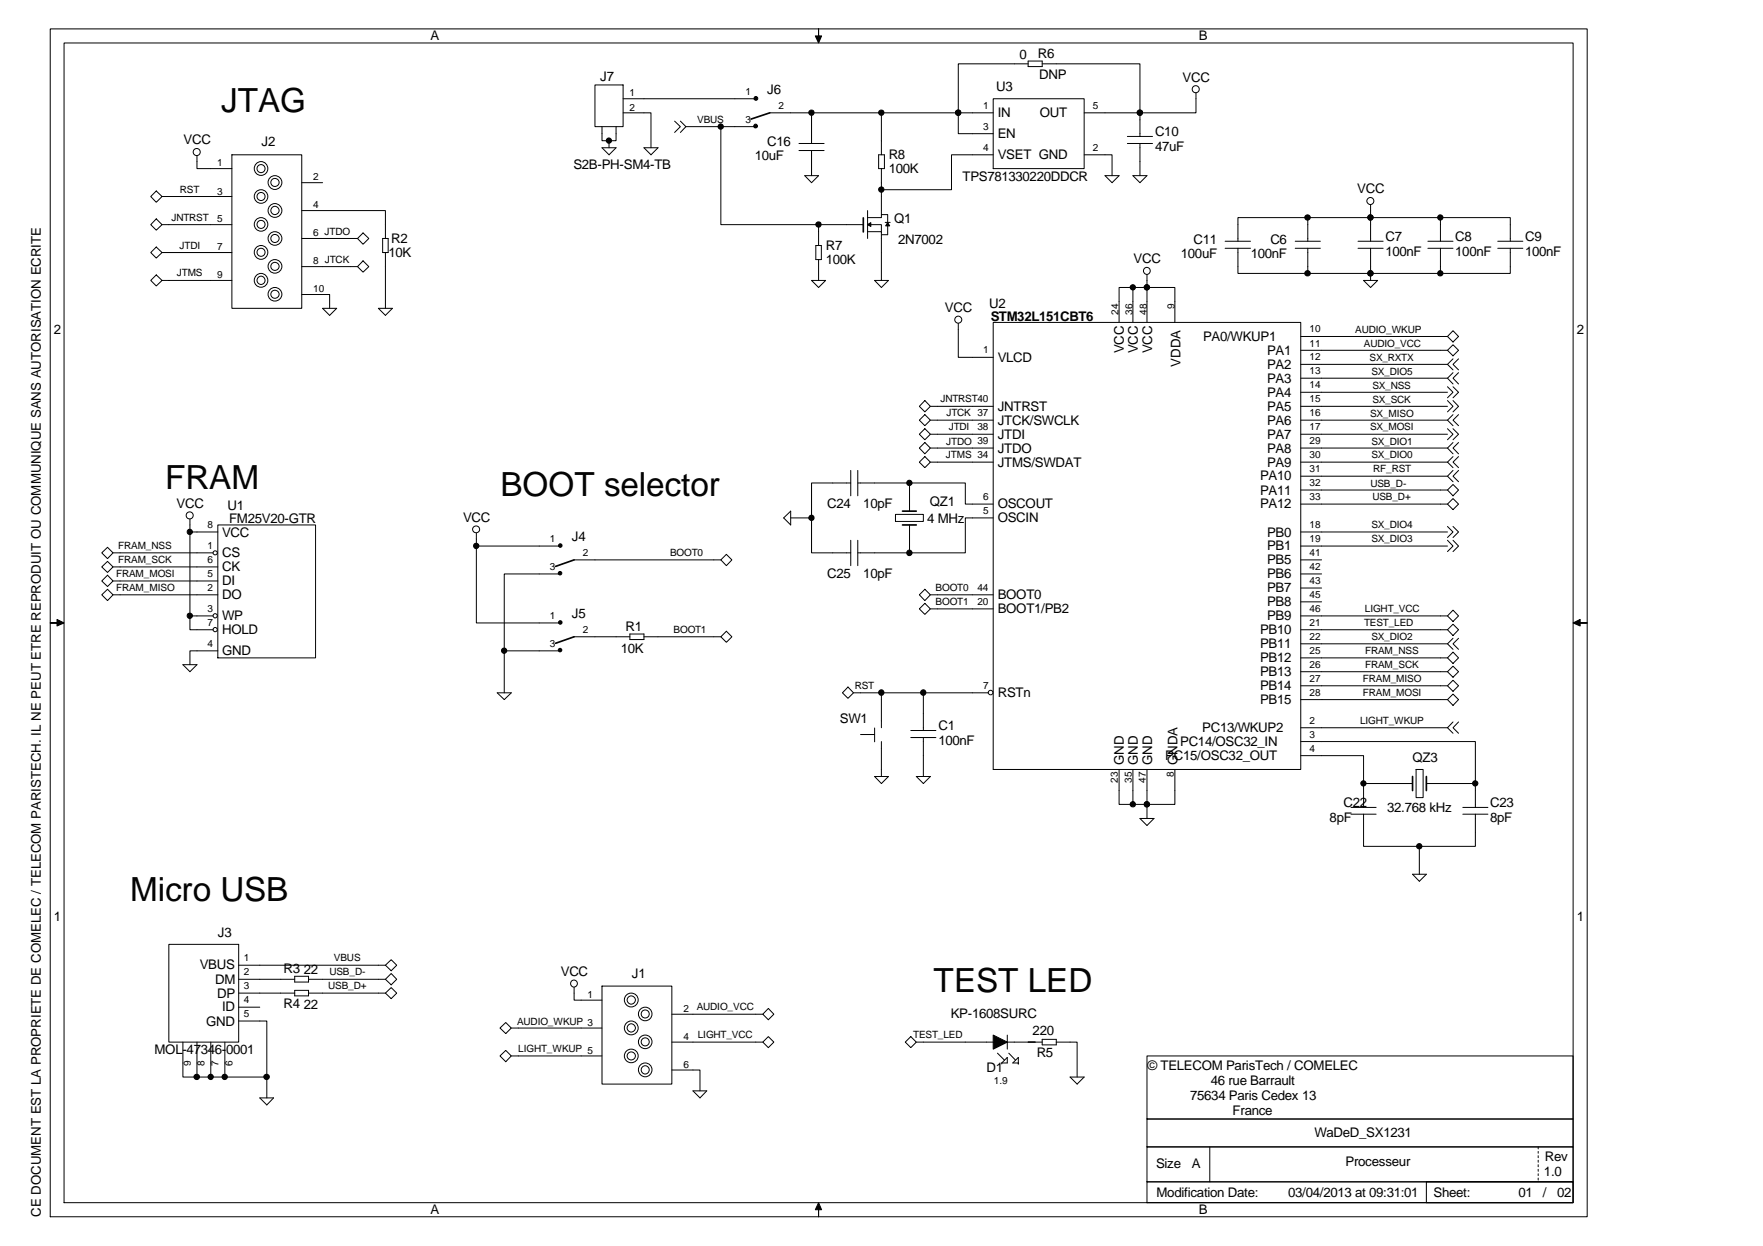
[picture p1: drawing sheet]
<svg xmlns="http://www.w3.org/2000/svg" width="297mm" height="210mm" viewBox="0 0 297 210" stroke-linecap="round" stroke-linejoin="round" font-family="sans-serif">
<g fill="none" stroke="#000" stroke-width=".17">
<path d="M8.5 4.9h258.9v200.1h-258.9zM10.8 7.2h254.2v195.4h-254.2zM100.2 14.3h4.8v7h-4.8zM105 19h4.7v5.9M105 16.6h22.3M129.7 19h37.6M136.7 19v5.2M137.9 4.9v1.2h.5l-.5 1.1-.5-1.1h.5zM148.5 19v7.1M167.3 16.6h15.4v11.8h-15.4zM173.2 10.8h-11.7v11.7h5.8M173.2 10.3h2.4v.9h-2.4z"/>
<path d="M175.6 10.8h16.5v12.2M201.5 15.7v3.3h-18.8M26.3 36.9l1 .9-1 1-.9-1zM26.3 32.2l1 .9-1 1-.9-1zM27.3 33.1h11.8M27.3 37.8h11.8M33.2 26.2v2.2h5.9M39.1 26.1h11.7v25.8h-11.7zM50.8 35.5h14.1v4.7M50.8 30.8h3.6M101.4 21.3v2.4h2.4v-2.4M101.4 24.9h2.4l-1.2 1.2z"/>
<path d="M102.6 23.7v1.2M108.5 24.9h2.4l-1.2 1.2zM113.7 20.4l.9 .9-.9 1M114.6 20.4l1 .9-1 1M115.6 21.3h11.7M121.5 21.3v16.5h23.9M134.6 24.2h4.2M134.6 25.4h4.2M135.6 29.6h2.3l-1.2 1.2zM136.7 25.4v4.2M137.9 37.8v3.6M146.2 39h2.3v8.2"/>
<path d="M146.2 37.8h2.3v1.2M146.2 35.5v4.7M146.2 37.8l.5-.3v.6zM148 26.1h1v2.3h-1zM148.5 28.4v8.3h-2.3M148.5 36.2h1.1M149.1 37.5h.9M149.5 37.5l.4 .6h-.7zM149.6 38.1v1.4h-1M149.6 36.2v1.4M167.3 26.1h-7v5.9h-11.8M182.7 26.1h4.7v3.5"/>
<path d="M186.2 29.6h2.3l-1.1 1.2zM189.9 23h4.3M189.9 24.2h4.3M190.9 29.6h2.3l-1.1 1.2zM192.1 24.2v5.4M220.3 36.7v3.9M230.9 34.5v6.1M242.7 36.7v3.9M25.4 47.2l.9-.9 1 .9-1 1zM26.3 41.6l1 .9-1 1-.9-1zM27.3 42.5h11.8M27.3 47.2h11.8"/>
<path d="M50.8 49.6h4.7v2.3M50.8 40.2h9.4M50.8 44.9h9.4M54.4 51.9h2.3l-1.2 1.2zM60.2 40.2l1-1 .9 1-.9 .9zM61.2 43.9l.9 1-.9 .9-1-.9zM63.8 51.9h2.3l-1.2 1.2zM64.5 40.2h.9v2.3h-.9zM64.9 42.5v9.4M136.7 47.2h2.4l-1.2 1.2zM137.5 41.4h.9v2.3h-.9zM137.9 43.7v3.5"/>
<path d="M147.4 47.2h2.3l-1.2 1.2zM161.5 54.5v5.7h5.8M167.3 54.3h51.9v75.3h-51.9zM188.5 54.3v-5.9h9.4v5.9M190.9 48.4v5.9M193.2 46.3v8M206.4 40.6h4.3M206.4 41.8h4.3M208.6 41.8v4.3h45.9v-4.3M208.6 40.6v-3.9h45.9v3.9M218.2 40.6h4.3M218.2 41.8h4.3"/>
<path d="M219.2 56.7h24.7M219.2 59h24.7M220.3 41.8v4.3M228.8 40.6h4.2M228.8 41.8h4.2M229.7 47.2h2.4l-1.2 1.2zM230.9 41.8v5.4M240.6 40.6h4.2M240.6 41.8h4.2M242.7 41.8v4.3M243.9 59l.9-.9 .9 .9-.9 .9zM244.8 55.7l.9 1-.9 .9-.9-.9z"/>
<path d="M252.3 40.6h4.3M252.3 41.8h4.3M143.3 79.2v4.3M144.5 79.2v4.3M154.9 73.2l.9-1 1 1-1 .9zM155.8 67.5l1 1-1 .9-.9-.9zM155.8 69.8l1 1-1 .9-.9-.9zM155.8 74.5l1 1-1 1-.9-1zM155.8 76.9l1 1-1 .9-.9-.9zM156.8 68.5h10.5M156.8 70.8h10.5M156.8 73.2h10.5"/>
<path d="M156.8 75.5h10.5M156.8 77.9h10.5M219.2 68.5h24.7M219.2 70.8h24.7M219.2 73.2h24.7M219.2 75.5h24.7M219.2 77.9h24.7M219.2 66.1h24.7M219.2 61.4h24.7M219.2 63.7h24.7M243.9 65.2l.9 .9-.9 .9M243.9 67.5l.9 1-.9 .9"/>
<path d="M243.9 72.2l.9 1-.9 .9M244.8 65.2l.9 .9-.9 .9M244.8 67.5l.9 1-.9 .9M244.8 72.2l.9 1-.9 .9M244.8 69.8l-.9 1 .9 .9M244.8 60.5l-.9 .9 .9 .9M244.8 62.8l-.9 .9 .9 1M244.8 76.9l-.9 1 .9 .9M244.8 74.5l-.9 1 .9 1M244.8 79.2l-.9 1 .9 1M245.7 69.8l-.9 1 .9 .9M245.7 60.5l-.9 .9 .9 .9"/>
<path d="M245.7 62.8l-.9 .9 .9 1M245.7 76.9l-.9 1 .9 .9M245.7 74.5l-.9 1 .9 1M245.7 79.2l-.9 1 .9 1M17.1 93.1l1-.9 .9 .9-.9 1zM17.1 95.5l1-.9 .9 .9-.9 .9zM17.1 97.9l1-1 .9 1-.9 .9zM19 93.1h16.9M19 95.5h17.7M19 97.9h17.7M32 87.5v18.6h3.9M32 89.6h4.7"/>
<path d="M36.7 88.4h16.5v22.4h-16.5zM80.3 89.8v15.1h14.1M80.3 92h14.1M94.4 96.7h-9.4v20M96.7 94.3h24.8M121.5 94.3l.9-.9 .9 .9-.9 1zM132 87.2l1.2-1.1v2.3zM133.2 87.2h3.5M143.3 81.4h-6.6v11.7h6.6M143.3 91v4.3M144.5 81.4h18.1v3.5h4.7M144.5 91v4.3"/>
<path d="M150.9 86.7h4.7v1.1h-4.7zM153.2 81.4v4.7M153.2 88.4v4.7M155.8 99.3l1 .9-1 1-.9-1zM167.3 87.2h-4.7v5.9h-18.1M219.2 92h24.7M219.2 82.5h24.7M219.2 84.9h24.7M219.2 94.3h3.5M219.2 89.6h24.7M219.2 80.2h24.7M219.2 96.7h3.5"/>
<path d="M219.2 99.1h3.5M243.9 82.5l.9-.9 .9 .9-.9 1zM243.9 84.9l.9-.9 .9 .9-.9 1zM243.9 88.7l.9 .9-.9 1M243.9 91l.9 1-.9 .9M244.8 88.7l.9 .9-.9 1M244.8 91l.9 1-.9 .9M8.5 104.9h1.1v-.5l1.2 .5-1.2 .6v-.6zM17.1 100.2l1-.9 .9 .9-.9 1zM19 100.2h17.7M30.8 112h2.4l-1.2 1.2zM32 103.8h3.9"/>
<path d="M36.7 109.6h-4.7v2.4M83.8 116.7h2.3l-1.1 1.2zM85 109.6h9.4M96.7 107.3h9.4M106.1 106.8h2.4v.9h-2.4zM108.5 107.3h13M121.5 107.3l.9-1 .9 1-.9 .9zM142.9 115.7l.9 1-.9 .9-1-.9zM143.8 116.7h22.7M148.5 116.7v5.9M155.6 116.7v6.4M155.8 101.6l1 1-1 .9-.9-.9z"/>
<path d="M156.8 100.2h10.5M156.8 102.6h10.5M219.2 110.8h24.7M219.2 113.2h24.7M219.2 115.5h24.7M219.2 117.9h24.7M219.2 106.1h24.7M219.2 103.8h24.7M219.2 108.5h24.7M219.2 101.4h3.5M243.9 106.1l.9-.9 .9 .9-.9 1zM243.9 113.2l.9-1 .9 1-.9 .9z"/>
<path d="M243.9 115.5l.9-.9 .9 .9-.9 1zM243.9 117.9l.9-1 .9 1-.9 .9zM244.8 109.9l.9 .9-.9 1-.9-1zM244.8 107.5l-.9 1 .9 .9M244.8 102.8l.9 1-.9 .9-.9-.9zM245.7 107.5l-.9 1 .9 .9M265 104.9l1.2-.5v.5h1.2h-1.2v.6zM145 123.7h2.4M147.4 130.8h2.3l-1.2 1.2zM147.4 122.6v2.4M148.5 124.9v5.9M153.5 123.1h4.2"/>
<path d="M153.5 124.2h4.2M154.4 130.8h2.4l-1.2 1.2zM155.6 124.2v6.6M188.5 129.6v5.9h9.4v-5.9M190.9 129.6v5.9M192.1 137.9h2.3l-1.2 1.2zM193.2 129.6v8.3M219.2 127.3h10.5v8.7M219.2 124.9h29.4v11.1M219.2 122.6h24.7M227.6 136h4.3M227.6 137.2h4.3"/>
<path d="M229.7 137.2v5.4h18.9v-5.4M229.7 132h8.3M238.6 129.6h1.2v4.8h-1.2zM240.3 132h8.3M244.8 121.6l-.9 1 .9 .9M245.7 121.6l-.9 1 .9 .9M246.5 136h4.2M246.5 137.2h4.2M28.4 159.1h11.8v16.5h-11.8zM238 147.3h2.3l-1.2 1.2zM239.1 142.6v4.7M30.8 175.6v5.8h14.2"/>
<path d="M33.2 175.6v5.8M35.5 175.6v5.8M37.9 175.6v5.8M40.2 172h4.8v13M40.2 167.3h9.5M40.2 165h9.5M40.2 162.6h24.7M40.2 169.7h3.6M49.7 166.8h2.3v1h-2.3zM49.7 164.5h2.3v.9h-2.3zM52 167.3h12.9M52 165h12.9"/>
<path d="M64.9 165l1-1 .9 1-.9 .9zM64.9 167.3l1-.9 .9 .9-.9 .9zM64.9 162.6l1-.9 .9 .9-.9 .9zM84.2 173.2l1-.9 .9 .9-.9 .9zM84.2 177.9l1-.9 .9 .9-.9 1zM86.1 173.2h15.3M86.1 177.9h15.3M96.7 166.3v2.2h4.7M101.4 166.1h11.8v16.5h-11.8zM113.2 175.6h15.3M113.2 170.9h15.3M128.5 175.6l1-1 .9 1-.9 .9z"/>
<path d="M129.5 169.9l.9 1-.9 .9-1-.9zM153.5 174.6l.9 1-.9 .9-1-.9zM154.4 175.6h12.9M167.3 174.4l2.4 1.2-2.4 1.1zM168.1 177.4l1.1 1.2M168.8 179.1h.1M169.7 175.6h5.9M169.7 178.1v1h-.9zM169.7 174.4v2.3M170 177.4l1.1 1.2M170.6 179.1l1-1v1zM175.6 175.1h2.4v.9h-2.4z"/>
<path d="M178 175.6h3.5v5.8M193.2 177.9h71.8v10.6h-71.8zM43.8 185h2.3l-1.1 1.1zM113.2 180.3h4.7v3.5M116.8 183.8h2.3l-1.2 1.2zM180.3 181.4h2.4l-1.2 1.2zM193.2 199.1h71.8v3.5h-71.8zM193.2 188.5h71.8v4.7h-71.8zM193.2 193.2h71.8v5.9h-71.8zM203.8 193.2v5.9M240.3 199.1h24.7v3.5h-24.7zM259.2 193.2v.3"/>
<path d="M259.2 194v.3M259.2 194.7v.3M259.2 195.5v.3M259.2 196.2v.4M259.2 197v.3M259.2 197.7v.3M259.2 198.5v.3M137.9 202.6l.5 1.2h-.5v1.2v-1.2h-.5z"/>
<circle cx="127.4" cy="16.6" r=".32"/>
<circle cx="136.7" cy="19" r=".44"/>
<circle cx="148.5" cy="19" r=".44"/>
<circle cx="161.4" cy="19" r=".44"/>
<circle cx="192" cy="19" r=".44"/>
<circle cx="201.5" cy="15" r=".6"/>
<circle cx="33.1" cy="25.6" r=".6"/>
<circle cx="44" cy="28.4" r="1.16"/>
<circle cx="44" cy="28.4" r=".68"/>
<circle cx="44" cy="37.8" r=".68"/>
<circle cx="44" cy="33.1" r=".68"/>
<circle cx="44" cy="33.1" r="1.14"/>
<circle cx="44" cy="37.8" r="1.14"/>
<circle cx="46.3" cy="35.5" r="1.17"/>
<circle cx="46.3" cy="30.8" r="1.17"/>
<circle cx="46.3" cy="35.5" r=".7"/>
<circle cx="46.3" cy="30.7" r=".69"/>
<circle cx="102.6" cy="23.7" r=".44"/>
<circle cx="121.4" cy="21.3" r=".45"/>
<circle cx="127.3" cy="21.2" r=".32"/>
<circle cx="137.9" cy="37.8" r=".44"/>
<circle cx="148.5" cy="31.9" r=".44"/>
<circle cx="220.3" cy="36.6" r=".45"/>
<circle cx="230.9" cy="33.9" r=".59"/>
<circle cx="230.9" cy="36.6" r=".45"/>
<circle cx="242.7" cy="36.6" r=".45"/>
<circle cx="44" cy="47.2" r="1.16"/>
<circle cx="44" cy="42.5" r="1.15"/>
<circle cx="44" cy="47.2" r=".68"/>
<circle cx="44" cy="42.5" r=".68"/>
<circle cx="46.3" cy="40.2" r=".69"/>
<circle cx="46.3" cy="49.6" r=".69"/>
<circle cx="46.3" cy="44.9" r=".69"/>
<circle cx="46.3" cy="49.6" r="1.16"/>
<circle cx="46.3" cy="40.2" r="1.16"/>
<circle cx="46.3" cy="44.9" r="1.16"/>
<circle cx="161.5" cy="53.9" r=".59"/>
<circle cx="190.9" cy="48.4" r=".44"/>
<circle cx="193.2" cy="45.6" r=".58"/>
<circle cx="193.2" cy="48.4" r=".44"/>
<circle cx="220.3" cy="46" r=".46"/>
<circle cx="230.9" cy="46" r=".45"/>
<circle cx="242.7" cy="46" r=".45"/>
<circle cx="32" cy="86.8" r=".6"/>
<circle cx="32" cy="89.6" r=".45"/>
<circle cx="36.3" cy="93.1" r=".35"/>
<circle cx="80.2" cy="89.2" r=".58"/>
<circle cx="80.2" cy="92" r=".45"/>
<circle cx="94.4" cy="96.6" r=".3"/>
<circle cx="94.4" cy="91.9" r=".3"/>
<circle cx="136.7" cy="87.2" r=".44"/>
<circle cx="153.2" cy="93.1" r=".46"/>
<circle cx="153.2" cy="81.3" r=".45"/>
<circle cx="32" cy="103.7" r=".45"/>
<circle cx="36.3" cy="103.7" r=".36"/>
<circle cx="36.3" cy="106.1" r=".36"/>
<circle cx="84.9" cy="109.6" r=".45"/>
<circle cx="94.4" cy="109.5" r=".3"/>
<circle cx="94.4" cy="104.9" r=".3"/>
<circle cx="148.5" cy="116.7" r=".45"/>
<circle cx="155.5" cy="116.7" r=".45"/>
<circle cx="166.9" cy="116.7" r=".39"/>
<circle cx="190.9" cy="135.5" r=".44"/>
<circle cx="193.2" cy="135.5" r=".45"/>
<circle cx="229.7" cy="132" r=".44"/>
<circle cx="248.6" cy="132" r=".45"/>
<circle cx="239.1" cy="142.6" r=".44"/>
<circle cx="96.7" cy="165.7" r=".59"/>
<circle cx="106.4" cy="173.2" r="1.17"/>
<circle cx="106.4" cy="168.5" r="1.17"/>
<circle cx="106.4" cy="173.2" r=".69"/>
<circle cx="106.4" cy="168.5" r=".69"/>
<circle cx="106.4" cy="177.9" r="1.16"/>
<circle cx="106.4" cy="177.9" r=".69"/>
<circle cx="108.7" cy="170.8" r=".68"/>
<circle cx="108.7" cy="175.5" r=".68"/>
<circle cx="108.7" cy="170.8" r="1.14"/>
<circle cx="108.7" cy="175.5" r="1.14"/>
<circle cx="33.2" cy="181.4" r=".46"/>
<circle cx="35.5" cy="181.4" r=".44"/>
<circle cx="37.9" cy="181.4" r=".45"/>
<circle cx="44.9" cy="181.4" r=".46"/>
<circle cx="108.7" cy="180.2" r="1.15"/>
<circle cx="108.7" cy="180.2" r=".68"/>
</g>
<g fill="#000">
<path d="M146.2 37.8l.5-.3v.6zM149.5 37.5l.4 .6h-.7zM167.3 174.4l2.4 1.2-2.4 1.1z"/>
<path d="M137.9 4.9v1.2h.5l-.5 1.1-.5-1.1h.5z" fill-rule="evenodd"/>
<path d="M8.5 104.9h1.1v-.5l1.2 .5-1.2 .6v-.6z" fill-rule="evenodd"/>
<path d="M265 104.9l1.2-.5v.5h1.2h-1.2v.6z" fill-rule="evenodd"/>
<path d="M137.9 202.6l.5 1.2h-.5v1.2v-1.2h-.5z" fill-rule="evenodd"/>
<circle cx="127.4" cy="16.6" r=".32"/>
<circle cx="136.7" cy="19" r=".44"/>
<circle cx="148.5" cy="19" r=".44"/>
<circle cx="161.4" cy="19" r=".44"/>
<circle cx="192" cy="19" r=".44"/>
<circle cx="102.6" cy="23.7" r=".44"/>
<circle cx="121.4" cy="21.3" r=".45"/>
<circle cx="127.3" cy="21.2" r=".32"/>
<circle cx="137.9" cy="37.8" r=".44"/>
<circle cx="148.5" cy="31.9" r=".44"/>
<circle cx="220.3" cy="36.6" r=".45"/>
<circle cx="230.9" cy="36.6" r=".45"/>
<circle cx="242.7" cy="36.6" r=".45"/>
<circle cx="190.9" cy="48.4" r=".44"/>
<circle cx="193.2" cy="48.4" r=".44"/>
<circle cx="220.3" cy="46" r=".46"/>
<circle cx="230.9" cy="46" r=".45"/>
<circle cx="242.7" cy="46" r=".45"/>
<circle cx="32" cy="89.6" r=".45"/>
<circle cx="80.2" cy="92" r=".45"/>
<circle cx="94.4" cy="96.6" r=".3"/>
<circle cx="94.4" cy="91.9" r=".3"/>
<circle cx="136.7" cy="87.2" r=".44"/>
<circle cx="153.2" cy="93.1" r=".46"/>
<circle cx="153.2" cy="81.3" r=".45"/>
<circle cx="32" cy="103.7" r=".45"/>
<circle cx="84.9" cy="109.6" r=".45"/>
<circle cx="94.4" cy="109.5" r=".3"/>
<circle cx="94.4" cy="104.9" r=".3"/>
<circle cx="148.5" cy="116.7" r=".45"/>
<circle cx="155.5" cy="116.7" r=".45"/>
<circle cx="190.9" cy="135.5" r=".44"/>
<circle cx="193.2" cy="135.5" r=".45"/>
<circle cx="229.7" cy="132" r=".44"/>
<circle cx="248.6" cy="132" r=".45"/>
<circle cx="239.1" cy="142.6" r=".44"/>
<circle cx="33.2" cy="181.4" r=".46"/>
<circle cx="35.5" cy="181.4" r=".44"/>
<circle cx="37.9" cy="181.4" r=".45"/>
<circle cx="44.9" cy="181.4" r=".46"/>
</g>
<path d="M129.7 19l-3.2 1.1M145.5 36.7v2.4M96.7 94.3l-3.1 1.1M152.1 88.4h2.3M152.1 86.1h2.3M96.7 107.3l-3.1 1.1M238 130.8v2.4M240.3 130.8v2.4" fill="none" stroke="#000" stroke-width=".28"/>
<path d="M171.6 179.1h.1" fill="none" stroke="#000" stroke-width=".23"/>
<g font-size="5.6">
<text x="37.3" y="18.8">JTAG</text>
<text x="27.8" y="82.4">FRAM</text>
<text x="84.3" y="83.6">BOOT selector</text>
<text x="21.9" y="151.8">Micro USB</text>
<text x="157.3" y="167.1">TEST LED</text>
</g>
<g font-size="2.2">
<text x="72.5" y="6.8">A</text>
<text x="171.8" y="9.9">0</text>
<text x="174.9" y="9.8">R6</text>
<text x="202" y="6.8">B</text>
<text x="101.1" y="13.6">J7</text>
<text x="129.3" y="15.8">J6</text>
<text x="167.8" y="15.4">U3</text>
<text x="175.1" y="13.4">DNP</text>
<text x="199.3" y="13.8">VCC</text>
<text x="168.1" y="23.3">EN</text>
<text x="168.1" y="19.7">IN</text>
<text x="175.2" y="19.7">OUT</text>
<text x="194.6" y="22.9">C10</text>
<text x="30.9" y="24.3">VCC</text>
<text x="44.1" y="24.6">J2</text>
<text x="96.6" y="28.4">S2B-PH-SM4-TB</text>
<text x="127.2" y="26.9">10uF</text>
<text x="129.3" y="24.6">C16</text>
<text x="149.7" y="26.8">R8</text>
<text x="149.7" y="29.2">100K</text>
<text x="168.1" y="26.8">VSET GND</text>
<text x="194.6" y="25.5">47uF</text>
<text x="162.2" y="30.5">TPS781330220DDCR</text>
<text x="228.7" y="32.6">VCC</text>
<text x="65.9" y="40.9">R2</text>
<text x="150.7" y="37.5">Q1</text>
<text x="151.3" y="41">2N7002</text>
<text x="201.1" y="41.1">C11</text>
<text x="214" y="41.1">C6</text>
<text x="233.4" y="40.6">C7</text>
<text x="245.2" y="40.6">C8</text>
<text x="257" y="40.6">C9</text>
<text x="65.4" y="43.3">10K</text>
<text x="139.1" y="42.1">R7</text>
<text x="139.1" y="44.4">100K</text>
<text x="191" y="44.4">VCC</text>
<text x="199" y="43.4">100uF</text>
<text x="210.7" y="43.4">100nF</text>
<text x="233.4" y="43.1">100nF</text>
<text x="245.2" y="43.1">100nF</text>
<text x="257" y="43.1">100nF</text>
<text x="159.2" y="52.6">VCC</text>
<text x="166.7" y="51.9">U2</text>
<text x="9.1" y="56.2">2</text>
<text x="166.9" y="54">STM32L151CBT6</text>
<text x="189.4" y="59.5" transform="rotate(-90 189.4 59.5)">VCC</text>
<text x="191.7" y="59.5" transform="rotate(-90 191.7 59.5)">VCC</text>
<text x="194.1" y="59.5" transform="rotate(-90 194.1 59.5)">VCC</text>
<text x="202.7" y="57.4">PA0/WKUP1</text>
<text x="213.5" y="59.8">PA1</text>
<text x="265.7" y="56.2">2</text>
<text x="168.1" y="60.9">VLCD</text>
<text x="198.9" y="61.8" transform="rotate(-90 198.9 61.8)">VDDA</text>
<text x="213.5" y="64.5">PA3</text>
<text x="213.5" y="62.1">PA2</text>
<text x="168.1" y="69.2">JNTRST</text>
<text x="168.1" y="71.5">JTCK/SWCLK</text>
<text x="213.5" y="71.5">PA6</text>
<text x="213.5" y="69.2">PA5</text>
<text x="213.5" y="66.8">PA4</text>
<text x="168.1" y="73.9">JTDI</text>
<text x="168.1" y="76.2">JTDO</text>
<text x="213.5" y="76.2">PA8</text>
<text x="213.5" y="73.9">PA7</text>
<text x="168.1" y="78.6">JTMS/SWDAT</text>
<text x="212.3" y="83.3">PA11</text>
<text x="212.3" y="80.9">PA10</text>
<text x="213.5" y="78.6">PA9</text>
<text x="29.8" y="85.6">VCC</text>
<text x="38.4" y="86">U1</text>
<text x="38.6" y="88.1">FM25V20-GTR</text>
<text x="78" y="87.9">VCC</text>
<text x="139.4" y="85.6">C24</text>
<text x="145.5" y="85.6">10pF</text>
<text x="156.2" y="88.1">4 MHz</text>
<text x="156.7" y="85.2">QZ1</text>
<text x="168.1" y="85.6">OSCOUT</text>
<text x="168.1" y="88">OSCIN</text>
<text x="212.3" y="85.6">PA12</text>
<text x="37.4" y="90.4">VCC</text>
<text x="37.4" y="93.9">CS</text>
<text x="96.3" y="91.1">J4</text>
<text x="213.5" y="92.7">PB1</text>
<text x="213.5" y="90.4">PB0</text>
<text x="213.5" y="95.1">PB5</text>
<text x="37.4" y="101">DO</text>
<text x="37.4" y="98.6">DI</text>
<text x="37.4" y="96.3">CK</text>
<text x="139.4" y="97.4">C25</text>
<text x="145.5" y="97.4">10pF</text>
<text x="168.1" y="101">BOOT0</text>
<text x="213.5" y="97.4">PB6</text>
<text x="213.5" y="99.8">PB7</text>
<text x="37.4" y="104.5">WP</text>
<text x="37.4" y="106.8">HOLD</text>
<text x="96.3" y="104.1">J5</text>
<text x="105.4" y="106.3">R1</text>
<text x="168.1" y="103.3">BOOT1/PB2</text>
<text x="212.3" y="106.8">PB10</text>
<text x="213.5" y="102.2">PB8</text>
<text x="213.5" y="104.5">PB9</text>
<text x="37.4" y="110.4">GND</text>
<text x="104.6" y="110">10K</text>
<text x="212.3" y="113.9">PB13</text>
<text x="212.3" y="109.2">PB11</text>
<text x="212.3" y="111.5">PB12</text>
<text x="168.1" y="117.4">RSTn</text>
<text x="212.3" y="118.6">PB15</text>
<text x="212.3" y="116.2">PB14</text>
<text x="141.5" y="121.9">SW1</text>
<text x="158.1" y="125.5">100nF</text>
<text x="158.1" y="122.9">C1</text>
<text x="198.8" y="125.7">PC14/OSC32_IN</text>
<text x="202.6" y="123.3">PC13/WKUP2</text>
<text x="189.4" y="128.9" transform="rotate(-90 189.4 128.9)">GND</text>
<text x="191.7" y="128.9" transform="rotate(-90 191.7 128.9)">GND</text>
<text x="194.1" y="128.9" transform="rotate(-90 194.1 128.9)">GND</text>
<text x="196.3" y="128">PC15/OSC32_OUT</text>
<text x="198.4" y="128.9" transform="rotate(-90 198.4 128.9)">GNDA</text>
<text x="238" y="128.4">QZ3</text>
<text x="226.4" y="135.9">C22</text>
<text x="233.7" y="136.9">32.768 kHz</text>
<text x="251.1" y="135.9">C23</text>
<text x="224" y="138.5">8pF</text>
<text x="251.1" y="138.5">8pF</text>
<text x="9.1" y="155.1">1</text>
<text x="265.7" y="155.1">1</text>
<text x="36.7" y="157.8">J3</text>
<text x="33.7" y="163.3">VBUS</text>
<text x="36.2" y="165.7">DM</text>
<text x="47.7" y="164">R3</text>
<text x="51.2" y="164.1">22</text>
<text x="94.5" y="164.4">VCC</text>
<text x="106.5" y="164.7">J1</text>
<text x="34.8" y="172.8">GND</text>
<text x="36.6" y="168.1">DP</text>
<text x="37.4" y="170.4">ID</text>
<text x="47.7" y="169.8">R4</text>
<text x="51.2" y="170">22</text>
<text x="160.2" y="171.5">KP-1608SURC</text>
<text x="26" y="177.5">MOL-47346-0001</text>
<text x="174" y="174.4">220</text>
<text x="174.7" y="178.1">R5</text>
<text x="166.2" y="180.6">D1</text>
<text x="193.3" y="180.3">© TELECOM ParisTech / COMELEC</text>
<text x="200.5" y="185.4">75634 Paris Cedex 13</text>
<text x="204" y="182.8">46 rue Barrault</text>
<text x="207.7" y="187.9">France</text>
<text x="221.5" y="191.6">WaDeD_SX1231</text>
<text x="194.8" y="196.7">Size</text>
<text x="200.8" y="196.7">A</text>
<text x="226.7" y="196.4">Processeur</text>
<text x="260.3" y="195.7">Rev</text>
<text x="194.9" y="201.7">Modification Date:</text>
<text x="217" y="201.7">03/04/2013 at 09:31:01</text>
<text x="241.6" y="201.6">Sheet:</text>
<text x="255.8" y="201.6">01</text>
<text x="260" y="201.6">/</text>
<text x="260.1" y="198.1">1.0</text>
<text x="262.3" y="201.6">02</text>
<text x="6.9" y="205" transform="rotate(-90 6.9 205)">CE DOCUMENT EST LA PROPRIETE DE COMELEC / TELECOM PARISTECH. IL NE PEUT ETRE REPRODUIT OU COMMUNIQUE SANS AUTORISATION ECRITE</text>
<text x="72.5" y="204.6">A</text>
<text x="202" y="204.6">B</text>
</g>
<g font-size="1.7">
<text x="106" y="16.3">1</text>
<text x="125.6" y="16">1</text>
<text x="106" y="18.6">2</text>
<text x="117.5" y="20.7">VBUS</text>
<text x="125.6" y="20.7">3</text>
<text x="131.2" y="18.3">2</text>
<text x="165.6" y="18.3">1</text>
<text x="165.6" y="21.9">3</text>
<text x="184.1" y="18.3">5</text>
<text x="36.6" y="28">1</text>
<text x="165.6" y="25.4">4</text>
<text x="184.1" y="25.4">2</text>
<text x="30.3" y="32.5">RST</text>
<text x="36.6" y="32.8">3</text>
<text x="52.8" y="35.1">4</text>
<text x="52.8" y="30.4">2</text>
<text x="28.9" y="37.2">JNTRST</text>
<text x="30.3" y="41.9">JTDI</text>
<text x="36.6" y="37.5">5</text>
<text x="52.8" y="39.8">6 JTDO</text>
<text x="29.8" y="46.6">JTMS</text>
<text x="36.6" y="46.9">9</text>
<text x="36.6" y="42.2">7</text>
<text x="52.8" y="44.5">8 JTCK</text>
<text x="52.8" y="49.2">10</text>
<text x="188.5" y="53" transform="rotate(-90 188.5 53)">24</text>
<text x="190.8" y="53" transform="rotate(-90 190.8 53)">36</text>
<text x="193.2" y="53" transform="rotate(-90 193.2 53)">48</text>
<text x="197.9" y="52.1" transform="rotate(-90 197.9 52.1)">9</text>
<text x="165.6" y="59.5">1</text>
<text x="220.6" y="56">10</text>
<text x="220.6" y="58.4">11</text>
<text x="228.3" y="56">AUDIO_WKUP</text>
<text x="229.8" y="58.4">AUDIO_VCC</text>
<text x="220.6" y="60.7">12</text>
<text x="220.6" y="63.1">13</text>
<text x="220.6" y="65.4">14</text>
<text x="230.8" y="60.7">SX_RXTX</text>
<text x="231.1" y="63.1">SX_DIO5</text>
<text x="231.2" y="65.4">SX_NSS</text>
<text x="158.4" y="67.8">JNTRST40</text>
<text x="159.5" y="70.1">JTCK 37</text>
<text x="220.6" y="67.8">15</text>
<text x="220.6" y="70.1">16</text>
<text x="230.8" y="70.2">SX_MISO</text>
<text x="231.2" y="67.8">SX_SCK</text>
<text x="159.4" y="77.2">JTMS 34</text>
<text x="159.4" y="74.9">JTDO 39</text>
<text x="159.8" y="72.5">JTDI</text>
<text x="164.7" y="72.5">38</text>
<text x="220.6" y="72.5">17</text>
<text x="220.6" y="74.8">29</text>
<text x="220.6" y="77.2">30</text>
<text x="230.8" y="72.5">SX_MOSI</text>
<text x="231.1" y="77.2">SX_DIO0</text>
<text x="231.1" y="74.9">SX_DIO1</text>
<text x="220.6" y="79.5">31</text>
<text x="220.6" y="81.9">32</text>
<text x="230.9" y="82">USB_D-</text>
<text x="231.3" y="79.6">RF_RST</text>
<text x="35" y="88.9">8</text>
<text x="165.6" y="86.6">5</text>
<text x="165.6" y="84.2">6</text>
<text x="220.6" y="84.2">33</text>
<text x="220.6" y="88.9">18</text>
<text x="231.1" y="89">SX_DIO4</text>
<text x="231.2" y="84.3">USB_D+</text>
<text x="19.9" y="92.5">FRAM_NSS</text>
<text x="19.9" y="94.8">FRAM_SCK</text>
<text x="35" y="92.5">1</text>
<text x="35" y="94.8">6</text>
<text x="92.7" y="91.3">1</text>
<text x="98.2" y="93.7">2</text>
<text x="112.9" y="93.7">BOOT0</text>
<text x="220.6" y="91.3">19</text>
<text x="220.6" y="93.7">41</text>
<text x="231.1" y="91.4">SX_DIO3</text>
<text x="19.6" y="97.2">FRAM_MOSI</text>
<text x="19.6" y="99.6">FRAM_MISO</text>
<text x="35" y="99.6">2</text>
<text x="35" y="97.2">5</text>
<text x="92.7" y="96">3</text>
<text x="157.6" y="99.6">BOOT0</text>
<text x="157.6" y="101.9">BOOT1</text>
<text x="164.7" y="99.6">44</text>
<text x="164.7" y="101.9">20</text>
<text x="220.6" y="96">42</text>
<text x="220.6" y="98.4">43</text>
<text x="220.6" y="100.7">45</text>
<text x="35" y="103.1">3</text>
<text x="35" y="105.5">7</text>
<text x="92.7" y="104.3">1</text>
<text x="98.2" y="106.6">2</text>
<text x="113.5" y="106.6">BOOT1</text>
<text x="220.6" y="103.1">46</text>
<text x="220.6" y="105.5">21</text>
<text x="220.6" y="107.8">22</text>
<text x="229.8" y="105.5">TEST_LED</text>
<text x="230" y="103.1">LIGHT_VCC</text>
<text x="231.1" y="107.8">SX_DIO2</text>
<text x="35" y="109">4</text>
<text x="92.7" y="109">3</text>
<text x="220.6" y="110.2">25</text>
<text x="220.6" y="112.5">26</text>
<text x="230" y="110.2">FRAM_NSS</text>
<text x="230" y="112.6">FRAM_SCK</text>
<text x="144" y="116">RST</text>
<text x="165.6" y="116">7</text>
<text x="220.6" y="114.9">27</text>
<text x="220.6" y="117.2">28</text>
<text x="229.6" y="114.9">FRAM_MISO</text>
<text x="229.6" y="117.3">FRAM_MOSI</text>
<text x="220.6" y="121.9">2</text>
<text x="220.6" y="124.3">3</text>
<text x="229.1" y="122">LIGHT_WKUP</text>
<text x="188.3" y="131.9" transform="rotate(-90 188.3 131.9)">23</text>
<text x="190.7" y="131.9" transform="rotate(-90 190.7 131.9)">35</text>
<text x="193" y="131.9" transform="rotate(-90 193 131.9)">47</text>
<text x="197.8" y="130.9" transform="rotate(-90 197.8 130.9)">8</text>
<text x="220.6" y="126.6">4</text>
<text x="41.1" y="161.9">1</text>
<text x="56.3" y="161.9">VBUS</text>
<text x="41.1" y="166.6">3</text>
<text x="41.1" y="164.3">2</text>
<text x="55.3" y="166.6">USB_D+</text>
<text x="55.5" y="164.3">USB_D-</text>
<text x="41.1" y="169">4</text>
<text x="41.1" y="171.4">5</text>
<text x="87.1" y="172.6">AUDIO_WKUP 3</text>
<text x="99" y="168.1">1</text>
<text x="115.1" y="170.5">2</text>
<text x="117.4" y="170.2">AUDIO_VCC</text>
<text x="32.1" y="179.5" transform="rotate(-90 32.1 179.5)">9</text>
<text x="34.5" y="179.5" transform="rotate(-90 34.5 179.5)">8</text>
<text x="36.8" y="179.5" transform="rotate(-90 36.8 179.5)">7</text>
<text x="39.2" y="179.5" transform="rotate(-90 39.2 179.5)">6</text>
<text x="87.3" y="177.3">LIGHT_WKUP 5</text>
<text x="115.1" y="175.2">4</text>
<text x="115.1" y="179.9">6</text>
<text x="117.6" y="174.9">LIGHT_VCC</text>
<text x="153.9" y="174.9">TEST_LED</text>
<text x="167.5" y="182.7">1.9</text>
</g>
</svg>
